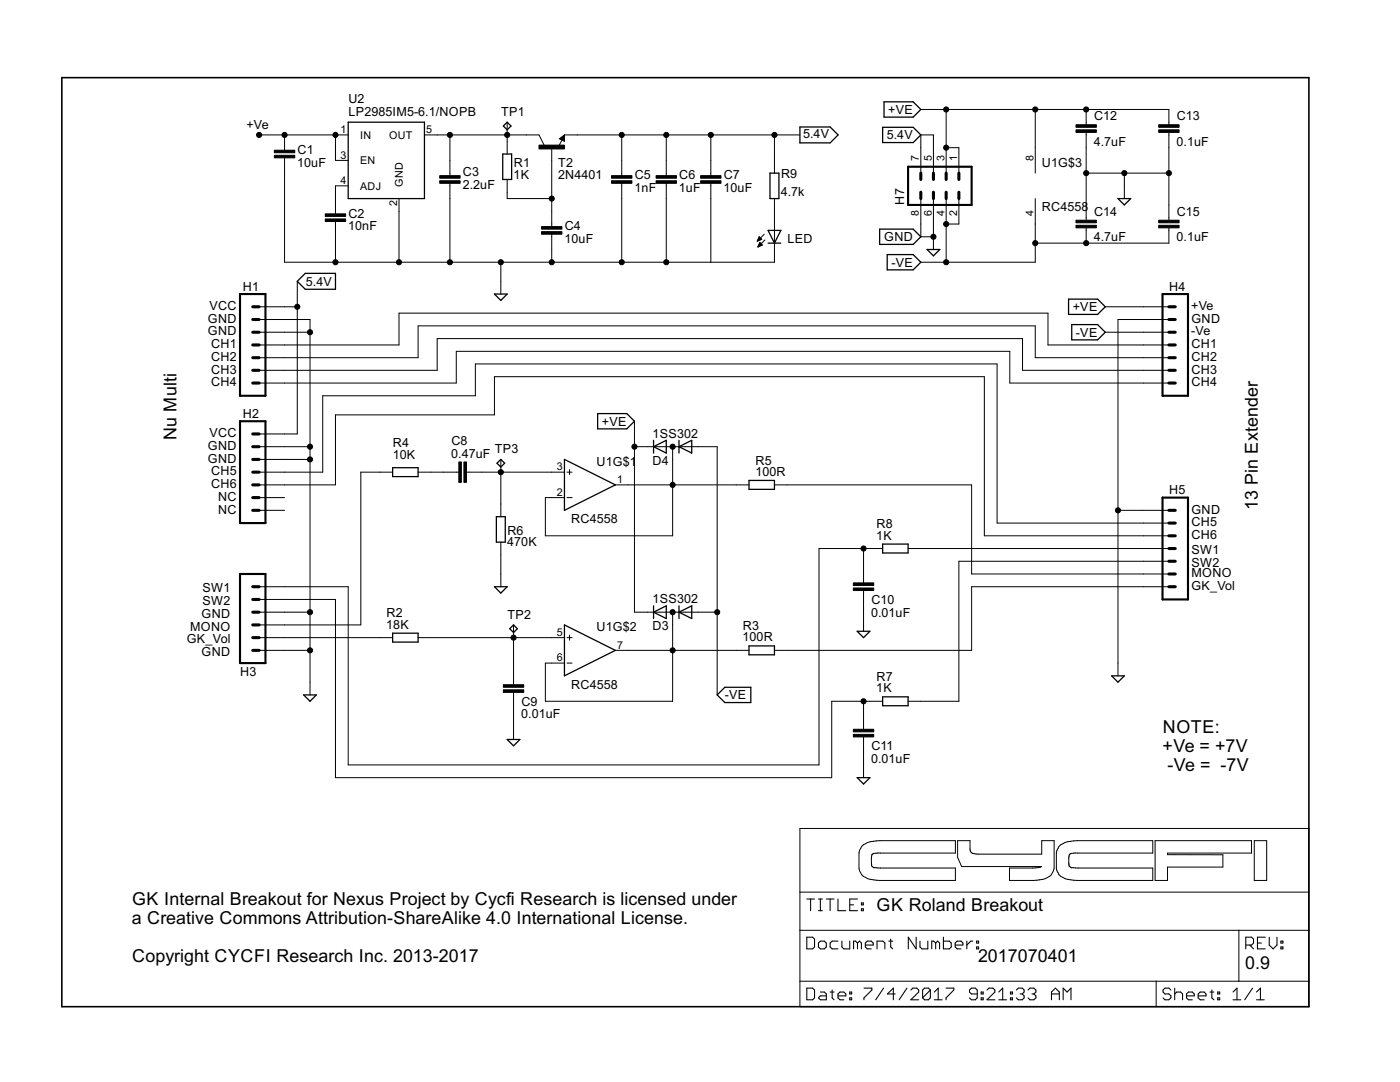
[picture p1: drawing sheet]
<svg xmlns="http://www.w3.org/2000/svg" width="279mm" height="216mm" viewBox="0 0 279 216" stroke-linecap="round" stroke-linejoin="round" font-family="sans-serif">
<g fill="none" stroke="#000" stroke-width=".25">
<path d="M69.5 24.4h15.2v15.2h-15.2zM100.3 30.7h1.8v5.1h-1.8zM100.5 25.1l.7-.7 .8 .7-.8 .8zM112.1 27.7l.3-.1v.3l-.5-.2 .6-.5v.7M153.7 34.5h1.7v5.1h-1.7zM159.6 25.3h6.1l1.6 1.6-1.6 1.6h-6.1zM176.1 25.4h6.1l1.6 1.5-1.6 1.5h-6.1zM176.4 20.3h5.8l1.6 1.5-1.6 1.6h-5.8zM223.1 39.6h2.6l-1.3 1.3zM59.3 56.1l1.6-1.6h6.1v3.2h-6.1zM98.7 58.7h2.5l-1.3 1.2zM153.3 46h2.5l-1.2 2.5z"/>
<path d="M153.3 48.5h2.5M175.6 45.7h6.6l1.6 1.5-1.6 1.6h-6.6zM177.1 50.8h5.1l1.6 1.5-1.6 1.5h-5.1zM185 49.8h2.6l-1.3 1.3zM213.3 59.7h5.8l1.5 1.5-1.5 1.5h-5.8zM213.9 64.8h5.2l1.5 1.5-1.5 1.5h-5.2zM78.4 93.3h5v1.8h-5zM99.2 92.4l.7-.7 .8 .7-.8 .8zM112.6 91.7l10.2 5.1-10.2 5zM119.3 82.5h5.8l1.5 1.6-1.5 1.5h-5.8zM130.4 89.1l2.6-1.2v2.5zM130.4 87.9v2.5"/>
<path d="M135.5 89.1l2.5-1.2v2.5zM135.5 87.9v2.5M149.5 95.9h5.1v1.7h-5.1zM98.7 117.1h2.5l-1.3 1.2zM99.1 103.1h1.7v5.1h-1.7zM176.1 108.6h5.1v1.7h-5.1zM60.6 138.7h2.5l-1.2 1.2zM78.4 126.3h5v1.8h-5zM101.7 125.5l.8-.8 .8 .8-.8 .7zM112.6 124.7l10.2 5.1-10.2 5.1zM130.4 120.9v2.5M130.4 122.2l2.6-1.3v2.5z"/>
<path d="M135.5 120.9v2.5M135.5 122.2l2.5-1.3v2.5zM143.1 138.7l1.6-1.6h5.1v3.1h-5.1zM149.5 128.9h5.1v1.8h-5.1zM171.1 126h2.5l-1.3 1.2zM176.1 139h5.1v1.8h-5.1zM221.8 134.9h2.6l-1.3 1.2zM101.2 147.6h2.6l-1.3 1.2zM171.1 155.2h2.5l-1.3 1.2z"/>
</g>
<g fill="none" stroke="#000" stroke-width=".2">
<path d="M51.7 26.9h17.8M56.8 26.9v3.1M56.8 31.5v20.8h97.8v-12.7M67 26.9v5.1h2.5M69.5 37.1h-2.5v5.6M79.6 39.6v12.7M84.7 26.9h22.9l1 2.1M89.8 26.9v8.2M89.8 36.6v15.7M101.2 24.4v6.3M101.2 35.8v3.8h8.9M110.1 29.5v15.7"/>
<path d="M111.6 27.7l1-.8v1.3zM112.2 27.9l-.7 1.2M112.6 26.9h47M124.1 26.9v8.2M124.1 36.6v15.7M133 26.9v8.2M133 36.6v15.7M141.9 26.9v8.2M141.9 36.6v15.7M154.6 26.9v7.6M183.8 34.5v-7.6h2.5v7.6M183.8 39.6v7.6h2.5"/>
<path d="M183.8 21.8h49.5v3.1M186.3 39.6v10.2M188.8 29.5h2.6v5M188.8 21.8v12.7M188.8 39.6v12.7M191.4 39.6v5.1h-2.6M206.6 21.8v12.7M206.6 39.6v12.7h-22.8M216.8 21.8v3.1M216.8 26.4v17.5M216.8 34.5h16.5M224.4 34.5v5.1"/>
<path d="M233.3 26.4v17.5M59.3 56.1v30.5h-7.6M67 44.2v8.1M99.9 52.3v6.4M110.1 46.7v5.6M151.2 48h.1M151.2 47.9h.4M151.3 47.8h.6M151.3 49.3h.1M151.3 49.1h.3M151.3 47.7h.7M151.4 47.6h.4"/>
<path d="M151.4 49h.4M151.4 48.9h.7M151.4 47.5h.3M151.5 47.3h.1M151.5 48.8h.5M151.5 47.2l.5 .6-.9 .3zM151.5 48.7h.4M151.6 48.5h.2M151.6 48.4h.1M151.6 48.4l-.3 .9M151.6 48.4l.5 .5M152.1 48.9l-.8 .4"/>
<path d="M152.5 46.7l-1.4 1.4M152.7 47.9l-1.4 1.4M216.8 45.5v3M233.3 45.5v3h-26.7M51.7 68.8h27.9v-6.3h129.5v6.3h24.2M51.7 61.2h7.6M51.7 63.8h10.2v74.9M51.7 66.3h10.2M51.7 71.4h31.7v-6.4h123.2v6.4h26.7M51.7 73.9h35.5v-6.3h116.9v6.3h29.2M51.7 76.4h39.4v-6.3h110.4v6.3h31.8M220.6 61.2h12.7"/>
<path d="M220.6 66.3h12.7M233.3 63.8h-10.2v71.1M51.7 96.8h15.3v-14h31.7v-7.6h97.7v31.7h36.9M51.7 89.1h10.2M51.7 91.7h10.2M51.7 94.2h12.7v-15.2h30.5v-6.4h104.1v31.8h34.3M51.7 99.3h5.1M78.4 94.2h-6.4v30.5h-20.3M83.4 94.2h8.2M93.1 94.2h19.5M99.9 91.7v11.4M113.2 94.2h1"/>
<path d="M113.2 99.3h1M113.7 93.7v1M122.8 96.8h26.7M126.6 89.1h16.5v49.6M126.6 84.1v38.1h16.5M134.2 89.1v17.8h-25.4v-7.6h3.8M154.6 96.8h39.3v17.7h39.4M51.7 119.6h15.3v35.6h99v-15.3h10.1M51.7 101.8h5.1M99.9 108.2v8.9M172.3 109.5v6.8M172.3 117.8v8.2"/>
<path d="M176.1 109.5h-12.7v43.1h-93.9v-35.5h-17.8M181.2 109.5h52.1M223.1 101.8h10.2M233.3 112h-41.9v27.9h-10.2M233.3 117.1h-39.4v12.7h-39.3M51.7 122.2h10.2M51.7 127.2h26.7M51.7 129.8h10.2M83.4 127.2h29.2M102.5 124.7v11.9M102.5 138.2v9.4M113.2 127.2h1"/>
<path d="M113.2 132.3h1M113.7 126.7v1M122.8 129.8h26.7M134.2 122.2v17.7h-25.4v-7.6h3.8M172.3 139.9v5.6M172.3 147v8.2M159.6 165.3h101.6v35.6h-101.6zM159.6 178h101.6M172 168.9l.3-.3a5.7 5.7 0 0 1 3.3-.9h15.1v2.5l-16.3 .1-.4 .3-.1 1.7a.75 .75 0 0 0 .9 .8l15.9 .1v2.5h-15.1l-1.3-.1a2.73 2.73 0 0 1-2.9-2.4v-3zM191.1 167.7h2.5v1.7a1.01 1.01 0 0 0 1.2 1h13.1v-2.7h2.5v5.5a2.77 2.77 0 0 1-2.9 2.4l-6 .1v-2.5h5.1l1.2-.3h-15.9l-.8-1.8zM207.8 172.9h.1M211.3 168.9l.4-.3a5.7 5.7 0 0 1 3.3-.9h15.1v2.5l-16.3 .1-.4 .3-.1 1.6a.75 .75 0 0 0 .9 .9l15.9 .1v2.5h-15.1l-1.3-.1a2.73 2.73 0 0 1-2.9-2.4v-3z"/>
<path d="M230.5 167.7h19.3v2.5h-16.8v.3l11.1 .1v2.4h-11.1v2.7h-2.5zM250.3 167.7h2.5v8h-2.5zM159.6 185.6h101.6M159.6 195.8h101.6M230.7 195.8v5.1M247.2 185.6v10.2"/>
</g>
<path d="M12.3 15.5h248.9v185.4h-248.9z" fill="none" stroke="#000" stroke-width=".32"/>
<g fill="none" stroke="#000" stroke-width=".21">
<path d="M161 179.4h1.6M161.8 179.4v2.3M163.3 179.4h.8M163.7 179.4v2.3M164.9 179.4h1.6M165.7 179.4v2.3M167.2 179.4v2.3h1.6M171.1 179.4h-1.5v2.3h1.5M161 187h1.2l.4 .4v1.6l-.4 .3h-1.2zM161 197.2h1.2l.4 .3v1.6l-.4 .4h-1.2zM163.3 188.2l.4-.4h.8l.4 .4v.8l-.4 .3h-.8l-.4-.3zM163.3 181.7h.8"/>
<path d="M163.7 198h.8l.4 .3v1.2h-1.2l-.4-.4 .4-.4h1.2M165.7 198h.8M166.1 197.5v1.6l.4 .4M167.2 198.7h1.6v-.4l-.4-.3h-.8l-.4 .3v.8l.4 .4h.8M167.2 187.8h-1.1l-.4 .4v.8l.4 .3h1.1M168 187.8v1.2l.4 .3h1.2v-1.5M169.6 199.1h.4v.4h-.4zM169.6 198h.4v.3h-.4zM169.6 180.6h.7M171.1 188.2l-.3-.4h-.5v1.5M171.1 188.2l.4-.4 .4 .4v1.1M171.1 188.2v1.1"/>
<path d="M171.9 181.3h.4v.4h-.4zM171.9 180.2h.4v.4h-.4zM172.4 197.2h1.6v.3l-1.6 1.6v.4M172.7 188.6h1.6v-.4l-.4-.4h-.8l-.4 .4v.8l.4 .3h.8M175 189.3v-1.5h1.2l.4 .4v1.1M176.3 197.2l-1.5 2.3M177.4 187.8h.8M177.8 187.4v1.6l.4 .3M178.7 198.3h-1.6l1.2-1.1v2.3M181 197.2l-1.5 2.3M181.8 197.5l.4-.3h.8l.3 .3v.5l-1.5 1.5h1.5M182.8 187v2.3l-1.5-2.3v2.3"/>
<path d="M183.6 187.8v1.2l.4 .3h1.2v-1.5M185.7 197.5v1.6l-.4 .4h-.8l-.4-.4M185.7 197.5l-.4-.3h-.8l-.4 .3v1.6M185.7 197.5l-1.6 1.6M186.5 199.5h1.5M186.5 198l.7-.8v2.3M186.7 188.2l-.4-.4h-.4v1.5M186.7 188.2v1.1M186.7 188.2l.4-.4 .4 .4v1.1M188.3 187v2.3h1.2l.3-.3v-.8l-.3-.4h-1.2M188.8 197.2h1.6v.3l-1.6 1.6v.4M190.6 188.6h1.6v-.4l-.4-.4h-.8l-.4 .4v.8l.4 .3h.8"/>
<path d="M193 187.8v1.5M194.1 187.8h-.4l-.7 .8M194.9 189h.4v.3h-.4zM194.9 187.8h.4v.4h-.4zM195 198.3h-1.1l-.4-.3v-.5l.4-.3h.7l.4 .3v1.6l-.4 .4h-.7l-.4-.4M195.8 199.1h.4v.4h-.4zM195.8 198h.4v.3h-.4zM197 197.5l.4-.3h.8l.3 .3v.5l-1.5 1.5h1.5M199.3 199.5h1.6M199.3 198l.8-.8v2.3M201.7 199.1h.4v.4h-.4zM201.7 198h.4v.3h-.4z"/>
<path d="M202.8 197.5l.4-.3h.8l.4 .3v.5l-.4 .3M203.6 198.3h.4M204 198.3l.4 .4v.4l-.4 .4h-.8l-.4-.4M205.2 197.5l.3-.3h.8l.4 .3v.5l-.4 .3M206 198.3h.3M206.3 198.3l.4 .4v.4l-.4 .4h-.8l-.3-.4M209.8 198.3h1.6M209.8 199.5v-1.5l.8-.8 .8 .8v1.5M212.2 199.5v-2.3l.8 .8 .7-.8v2.3M233.7 197.5l-.4-.3h-.8l-.4 .3v.5l.4 .3h.8l.4 .4v.4l-.4 .4h-.8l-.4-.4M234.4 198.3l.4-.3h.8l.4 .3v1.2M234.4 197.2v2.3"/>
<path d="M236.8 198.7h1.5v-.4l-.3-.3h-.8l-.4 .3v.8l.4 .4h.8M239.1 198.7h1.6v-.4l-.4-.3h-.8l-.4 .3v.8l.4 .4h.8M241.5 198h.8M241.9 197.5v1.6l.4 .4M243 199.1h.4v.4h-.4zM243 198h.4v.3h-.4zM246.1 199.5h1.5M246.1 198l.8-.8v2.3M248.6 188.6h1.2l.4-.4v-.8l-.4-.4h-1.2v2.3M249.4 188.6l.8 .7M250 197.2l-1.6 2.3M250.8 199.5h1.5"/>
<path d="M250.8 198l.7-.8v2.3M251 188.2h.7M252.5 187h-1.5v2.3h1.5M253.3 187v1.6l.8 .7 .7-.7v-1.6M255.6 189h.4v.3h-.4zM255.6 187.8h.4v.4h-.4z"/>
</g>
<g fill="#000" stroke="#000" stroke-width=".2">
<path d="M54.8 31h4v.5h-4zM54.8 30h4v.5h-4zM87.8 36.1h4v.5h-4zM87.8 35.1h4v.5h-4zM107.6 29h5v.7h-5zM122 36.1h4.1v.5h-4.1zM122 35.1h4.1v.5h-4.1zM130.9 36.1h4.1v.5h-4.1zM130.9 35.1h4.1v.5h-4.1zM139.8 36.1h4.1v.5h-4.1zM139.8 35.1h4.1v.5h-4.1zM214.7 25.9h4.1v.5h-4.1z"/>
<path d="M214.7 24.9h4.1v.5h-4.1zM231.2 25.9h4.1v.5h-4.1zM231.2 24.9h4.1v.5h-4.1zM64.9 43.7h4.1v.5h-4.1zM64.9 42.7h4.1v.5h-4.1zM108.1 46.2h4v.5h-4zM108.1 45.2h4v.5h-4zM214.7 45h4.1v.5h-4.1zM214.7 43.9h4.1v.5h-4.1zM231.2 45h4.1v.5h-4.1zM231.2 43.9h4.1v.5h-4.1zM91.6 92.2h.5v4h-.5z"/>
<path d="M92.6 92.2h.5v4h-.5zM170.3 117.3h4.1v.5h-4.1zM170.3 116.3h4.1v.5h-4.1zM100.5 137.6h4v.6h-4zM100.5 136.6h4v.5h-4zM170.3 146.5h4.1v.5h-4.1zM170.3 145.5h4.1v.5h-4.1z"/>
</g>
<path d="M181.2 33.3h12.7v7.6h-12.7zM47.9 58.7h5.1v20.3h-5.1zM232 58.7h5.1v20.3h-5.1zM47.9 84.1h5.1v20.3h-5.1zM232 99.3h5.1v20.3h-5.1zM47.9 114.5h5.1v17.8h-5.1z" fill="none" stroke="#000" stroke-width=".42"/>
<g fill="none" stroke="#000" stroke-width=".61">
<path d="M183.8 34.5v1.3M183.8 38.4v1.2M186.3 34.5v1.3M186.3 38.4v1.2M188.8 34.5v1.3M188.8 38.4v1.2M191.4 34.5v1.3M191.4 38.4v1.2M50.4 66.3h1.3M50.4 63.8h1.3M50.4 61.2h1.3M50.4 71.4h1.3"/>
<path d="M50.4 68.8h1.3M50.4 76.4h1.3M50.4 73.9h1.3M233.3 66.3h1.2M233.3 63.8h1.2M233.3 61.2h1.2M233.3 71.4h1.2M233.3 68.8h1.2M233.3 76.4h1.2M233.3 73.9h1.2M50.4 91.7h1.3M50.4 89.1h1.3"/>
<path d="M50.4 86.6h1.3M50.4 96.8h1.3M50.4 94.2h1.3M50.4 99.3h1.3M50.4 101.8h1.3M50.4 119.6h1.3M50.4 117.1h1.3M233.3 101.8h1.2M233.3 117.1h1.2M233.3 106.9h1.2M233.3 104.4h1.2M233.3 112h1.2"/>
<path d="M233.3 109.5h1.2M233.3 114.5h1.2M50.4 122.2h1.3M50.4 127.2h1.3M50.4 124.7h1.3M50.4 129.8h1.3"/>
</g>
<g fill="#000" stroke="#000" stroke-width=".2">
<circle cx="51.7" cy="26.9" r=".51"/>
<circle cx="56.8" cy="26.9" r=".51"/>
<circle cx="67" cy="26.9" r=".51"/>
<circle cx="89.8" cy="26.9" r=".51"/>
<circle cx="101.2" cy="26.9" r=".51"/>
<circle cx="110.1" cy="39.6" r=".51"/>
<circle cx="124.1" cy="26.9" r=".51"/>
<circle cx="133" cy="26.9" r=".51"/>
<circle cx="141.9" cy="26.9" r=".51"/>
<circle cx="154.6" cy="26.9" r=".51"/>
<circle cx="188.8" cy="29.5" r=".51"/>
<circle cx="188.8" cy="21.8" r=".51"/>
<circle cx="206.6" cy="21.8" r=".51"/>
<circle cx="216.8" cy="34.5" r=".51"/>
<circle cx="216.8" cy="21.8" r=".51"/>
<circle cx="224.4" cy="34.5" r=".51"/>
<circle cx="233.3" cy="34.5" r=".51"/>
<circle cx="67" cy="52.3" r=".51"/>
<circle cx="79.6" cy="52.3" r=".51"/>
<circle cx="89.8" cy="52.3" r=".51"/>
<circle cx="99.9" cy="52.3" r=".51"/>
<circle cx="110.1" cy="52.3" r=".51"/>
<circle cx="124.1" cy="52.3" r=".51"/>
<circle cx="133" cy="52.3" r=".51"/>
<circle cx="186.3" cy="47.2" r=".51"/>
<circle cx="188.8" cy="44.7" r=".51"/>
<circle cx="188.8" cy="52.3" r=".51"/>
<circle cx="206.6" cy="48.5" r=".51"/>
<circle cx="216.8" cy="48.5" r=".51"/>
<circle cx="59.3" cy="61.2" r=".51"/>
<circle cx="61.9" cy="66.3" r=".51"/>
<circle cx="61.9" cy="91.7" r=".51"/>
<circle cx="61.9" cy="89.1" r=".51"/>
<circle cx="99.9" cy="94.2" r=".51"/>
<circle cx="126.6" cy="89.1" r=".51"/>
<circle cx="134.2" cy="89.1" r=".51"/>
<circle cx="134.2" cy="96.8" r=".51"/>
<circle cx="172.3" cy="109.5" r=".51"/>
<circle cx="223.1" cy="101.8" r=".51"/>
<circle cx="61.9" cy="122.2" r=".51"/>
<circle cx="61.9" cy="129.8" r=".51"/>
<circle cx="102.5" cy="127.2" r=".51"/>
<circle cx="134.2" cy="129.8" r=".51"/>
<circle cx="134.2" cy="122.2" r=".51"/>
<circle cx="143.1" cy="122.2" r=".51"/>
<circle cx="172.3" cy="139.9" r=".51"/>
</g>
<g font-size="4">
<text x="35.2" y="87.8" transform="rotate(-90 35.2 87.8)">Nu Multi</text>
<text x="251.1" y="101.8" transform="rotate(-90 251.1 101.8)">13 Pin Extender</text>
<text x="232.1" y="146.3">NOTE:</text>
<text x="232" y="150.1">+Ve = +7V</text>
<text x="233" y="153.9">-Ve = -7V</text>
<text x="26.3" y="184.4">a Creative Commons Attribution-ShareAlike 4.0 International License.</text>
<text x="26.4" y="180.6">GK Internal Breakout for Nexus Project by Cycfi Research is licensed under</text>
<text x="174.9" y="181.8">GK Roland Breakout</text>
<text x="26.4" y="192">Copyright CYCFI Research Inc. 2013-2017</text>
<text x="195.2" y="192">2017070401</text>
<text x="248.5" y="193.3">0.9</text>
</g>
<g font-size="2.8">
<text x="69.5" y="23.1">LP2985IM5-6.1/NOPB</text>
<text x="69.5" y="20.6">U2</text>
<text x="100" y="23.1">TP1</text>
<text x="177.3" y="22.7">+VE</text>
<text x="49.2" y="25.7">+Ve</text>
<text x="160.3" y="27.6">5.4V</text>
<text x="177" y="27.8">5.4V</text>
<text x="218.3" y="29.1">4.7uF</text>
<text x="218.3" y="24">C12</text>
<text x="234.8" y="29.1">0.1uF</text>
<text x="234.8" y="24">C13</text>
<text x="59.3" y="33.3">10uF</text>
<text x="59.4" y="30.7">C1</text>
<text x="92.4" y="35.2">C3</text>
<text x="102.5" y="35.8">1K</text>
<text x="102.5" y="33.3">R1</text>
<text x="111.4" y="35.8">2N4401</text>
<text x="111.4" y="33.3">T2</text>
<text x="126.7" y="35.8">C5</text>
<text x="135.6" y="35.8">C6</text>
<text x="144.4" y="35.8">C7</text>
<text x="155.9" y="35.6">R9</text>
<text x="207.9" y="33.3">U1G$3</text>
<text x="92.3" y="37.7">2.2uF</text>
<text x="126.6" y="38.4">1nF</text>
<text x="135.5" y="38.4">1uF</text>
<text x="144.4" y="38.4">10uF</text>
<text x="155.8" y="39.1">4.7k</text>
<text x="180.5" y="40.8" transform="rotate(-90 180.5 40.8)">H7</text>
<text x="69.5" y="46">10nF</text>
<text x="69.5" y="43.4">C2</text>
<text x="112.7" y="46">C4</text>
<text x="207.9" y="42.2">RC4558</text>
<text x="218.3" y="43">C14</text>
<text x="234.8" y="43">C15</text>
<text x="112.7" y="48.5">10uF</text>
<text x="157.1" y="48.5">LED</text>
<text x="176.5" y="48.1">GND</text>
<text x="177.9" y="53.2">-VE</text>
<text x="218.3" y="48.1">4.7uF</text>
<text x="234.8" y="48.1">0.1uF</text>
<text x="48.5" y="58">H1</text>
<text x="61.1" y="57.1">5.4V</text>
<text x="233.3" y="58">H4</text>
<text x="41.5" y="64.4">GND</text>
<text x="41.8" y="61.8">VCC</text>
<text x="214.1" y="62.1">+VE</text>
<text x="237.7" y="61.8">+Ve</text>
<text x="237.8" y="64.4">GND</text>
<text x="41.5" y="66.9">GND</text>
<text x="42.1" y="69.5">CH1</text>
<text x="42.1" y="72">CH2</text>
<text x="214.7" y="67.2">-VE</text>
<text x="237.7" y="66.9">-Ve</text>
<text x="237.8" y="69.5">CH1</text>
<text x="237.8" y="72">CH2</text>
<text x="42.1" y="74.5">CH3</text>
<text x="42.1" y="77.1">CH4</text>
<text x="237.8" y="74.5">CH3</text>
<text x="237.8" y="77.1">CH4</text>
<text x="48.5" y="83.4">H2</text>
<text x="41.5" y="89.8">GND</text>
<text x="41.8" y="87.2">VCC</text>
<text x="78.4" y="89.1">R4</text>
<text x="90.1" y="88.8">C8</text>
<text x="120.1" y="84.9">+VE</text>
<text x="130.2" y="87.4">1SS302</text>
<text x="41.5" y="92.3">GND</text>
<text x="42.1" y="94.9">CH5</text>
<text x="78.4" y="91.7">10K</text>
<text x="90" y="91.3">0.47uF</text>
<text x="98.7" y="90.4">TP3</text>
<text x="119" y="92.9">U1G$1</text>
<text x="130.2" y="92.7">D4</text>
<text x="150.7" y="95">100R</text>
<text x="150.8" y="92.7">R5</text>
<text x="42.1" y="97.4">CH6</text>
<text x="43.5" y="99.9">NC</text>
<text x="233.3" y="98.7">H5</text>
<text x="43.5" y="102.5">NC</text>
<text x="101.3" y="106.7">R6</text>
<text x="114" y="104.4">RC4558</text>
<text x="174.9" y="107.7">1K</text>
<text x="174.9" y="105.4">R8</text>
<text x="237.8" y="105">CH5</text>
<text x="237.8" y="107.5">CH6</text>
<text x="237.8" y="102.5">GND</text>
<text x="101.2" y="108.9">470K</text>
<text x="237.8" y="110.6">SW1</text>
<text x="237.8" y="113.1">SW2</text>
<text x="40.4" y="118.2">SW1</text>
<text x="237.8" y="115.2">MONO</text>
<text x="237.8" y="117.7">GK_Vol</text>
<text x="37.9" y="125.8">MONO</text>
<text x="40.2" y="123.3">GND</text>
<text x="40.4" y="120.8">SW2</text>
<text x="77.1" y="125.5">18K</text>
<text x="77.1" y="123.2">R2</text>
<text x="101.3" y="123.4">TP2</text>
<text x="119" y="126">U1G$2</text>
<text x="130.2" y="120.4">1SS302</text>
<text x="130.2" y="125.7">D3</text>
<text x="148.2" y="125.7">R3</text>
<text x="173.9" y="123">0.01uF</text>
<text x="173.9" y="120.5">C10</text>
<text x="37.3" y="128.4">GK_Vol</text>
<text x="40.2" y="130.9">GND</text>
<text x="148.2" y="128">100R</text>
<text x="47.9" y="134.8">H3</text>
<text x="114" y="137.4">RC4558</text>
<text x="174.9" y="135.9">R7</text>
<text x="104" y="143.4">0.01uF</text>
<text x="104.1" y="140.8">C9</text>
<text x="144.6" y="139.5">-VE</text>
<text x="174.9" y="138.1">1K</text>
<text x="173.9" y="149.7">C11</text>
<text x="173.9" y="152.2">0.01uF</text>
</g>
<g font-size="2.4">
<text x="67.9" y="26.6">1</text>
<text x="71.9" y="27.7">IN</text>
<text x="77.6" y="27.7">OUT</text>
<text x="85.1" y="26.6">5</text>
<text x="67.9" y="31.6">3</text>
<text x="71.9" y="32.8">EN</text>
<text x="183.4" y="32.2" transform="rotate(-90 183.4 32.2)">7</text>
<text x="185.9" y="32.2" transform="rotate(-90 185.9 32.2)">5</text>
<text x="188.5" y="32.2" transform="rotate(-90 188.5 32.2)">3</text>
<text x="191" y="32.2" transform="rotate(-90 191 32.2)">1</text>
<text x="206.3" y="32.2" transform="rotate(-90 206.3 32.2)">8</text>
<text x="67.9" y="36.7">4</text>
<text x="71.9" y="37.8">ADJ</text>
<text x="79.3" y="41.2" transform="rotate(-90 79.3 41.2)">2</text>
<text x="80.4" y="37.2" transform="rotate(-90 80.4 37.2)">GND</text>
<text x="183.4" y="43.1" transform="rotate(-90 183.4 43.1)">8</text>
<text x="185.9" y="43.1" transform="rotate(-90 185.9 43.1)">6</text>
<text x="188.5" y="43.1" transform="rotate(-90 188.5 43.1)">4</text>
<text x="191" y="43.1" transform="rotate(-90 191 43.1)">2</text>
<text x="206.3" y="43.1" transform="rotate(-90 206.3 43.1)">4</text>
<text x="111.1" y="93.9">3</text>
<text x="111.1" y="98.9">2</text>
<text x="123.2" y="96.4">1</text>
<text x="111.1" y="126.9">5</text>
<text x="111.1" y="132">6</text>
<text x="123.2" y="129.4">7</text>
</g>
</svg>
